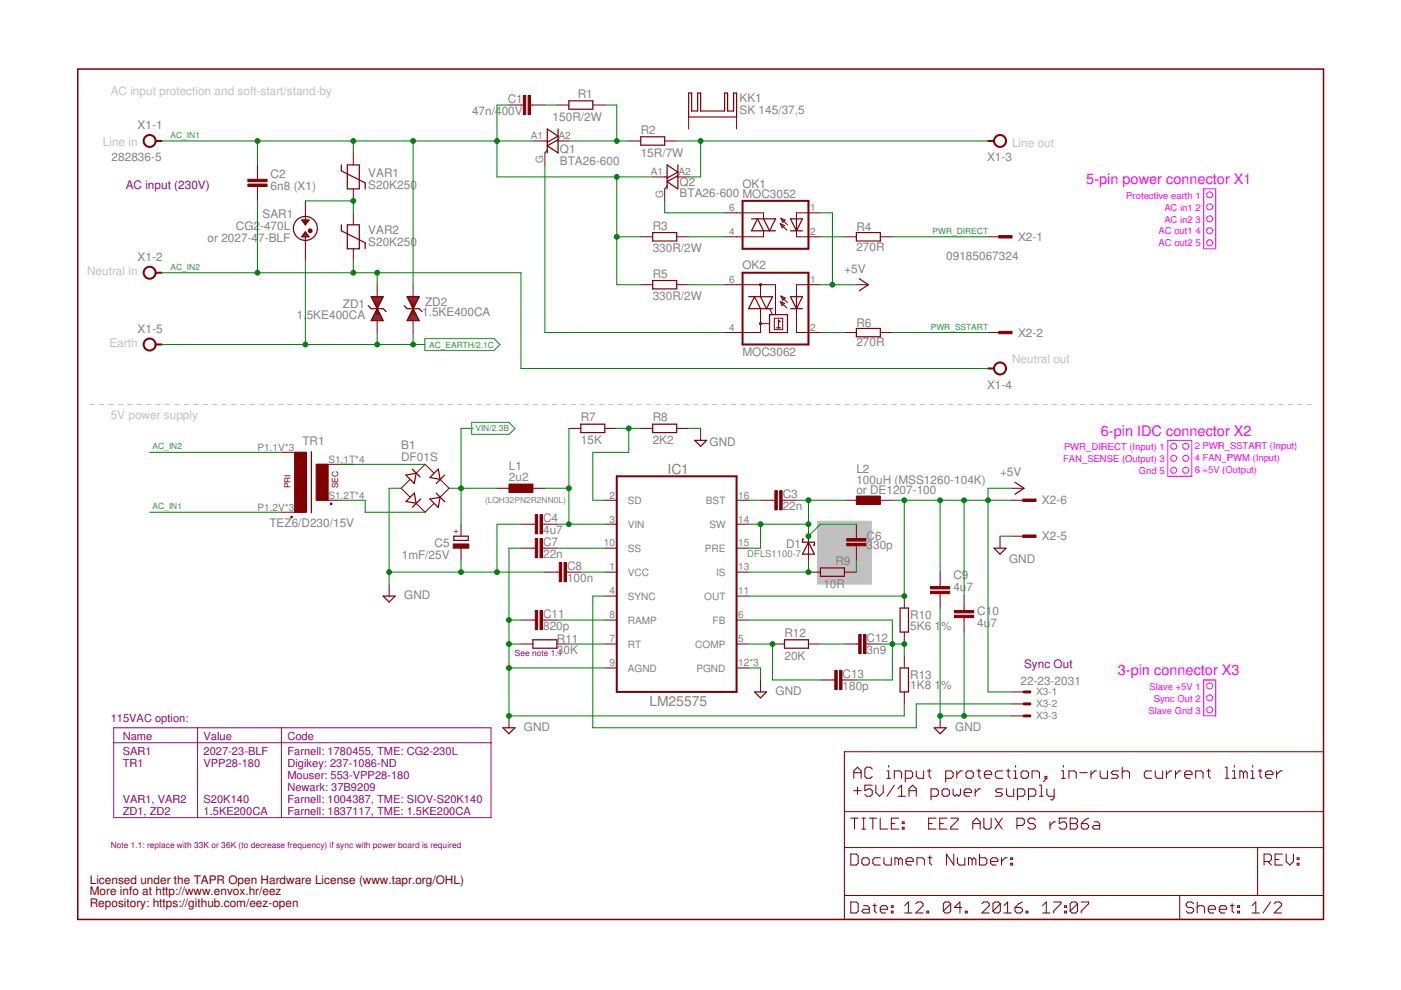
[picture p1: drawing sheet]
<svg xmlns="http://www.w3.org/2000/svg" width="297mm" height="210mm" viewBox="0 0 297 210" stroke-linecap="round" stroke-linejoin="round" font-family="sans-serif">
<path d="M173.3 110.5h11.4v13.3h-11.4z" fill="#c0c0c0" stroke="#c0c0c0" stroke-width=".21"/>
<g fill="none" stroke="#c0c0c0" stroke-width=".21">
<path d="M19 85.7h1M21 85.7h1M23 85.7h1M25 85.7h1M27 85.7h1M29 85.7h1M31 85.7h1M33 85.7h1M35 85.7h1M37 85.7h1M39 85.7h1M41 85.7h1"/>
<path d="M43 85.7h1M45 85.7h1M47 85.7h1M49 85.7h1M51 85.7h1M53 85.7h1M55 85.7h1M57 85.7h1M59 85.7h1M61 85.7h1M63 85.7h1M65 85.7h1"/>
<path d="M67 85.7h1M69 85.7h1M71 85.7h1M73 85.7h1M75 85.7h1M77 85.7h1M79 85.7h1M81 85.7h1M83 85.7h1M85 85.7h1M87 85.7h1M89 85.7h1"/>
<path d="M91 85.7h1M93 85.7h1M95 85.7h1M97 85.7h1M99 85.7h1M101 85.7h1M103 85.7h1M105.1 85.7h.9M107 85.7h1M109.1 85.7h.9M111 85.7h1M113.1 85.7h.9"/>
<path d="M115 85.7h1M117.1 85.7h.9M119 85.7h1M121.1 85.7h.9M123 85.7h1M125.1 85.7h.9M127 85.7h1M129.1 85.7h.9M131 85.7h1M133.1 85.7h.9M135 85.7h1M137.1 85.7h.9"/>
<path d="M139 85.7h1M141.1 85.7h.9M143 85.7h1M145.1 85.7h.9M147 85.7h1M149.1 85.7h1M151 85.7h1M153.1 85.7h1M155 85.7h1M157.1 85.7h1M159 85.7h1M161.1 85.7h1"/>
<path d="M163 85.7h1M165.1 85.7h1M167 85.7h1M169.1 85.7h1M171 85.7h1M173.1 85.7h1M175 85.7h1M177.1 85.7h1M179 85.7h1M181.1 85.7h1M183 85.7h1M185.1 85.7h1"/>
<path d="M187 85.7h1M189.1 85.7h1M191.1 85.7h.9M193.1 85.7h1M195.1 85.7h.9M197.1 85.7h1M199.1 85.7h.9M201.1 85.7h1M203.1 85.7h.9M205.1 85.7h1M207.1 85.7h.9M209.1 85.7h1"/>
<path d="M211.1 85.7h.9M213.1 85.7h1M215.1 85.7h.9M217.1 85.7h1M219.1 85.7h.9M221.1 85.7h1M223.1 85.7h.9M225.1 85.7h1M227.1 85.7h.9M229.1 85.7h1M231.1 85.7h1M233.1 85.7h1"/>
<path d="M235.1 85.7h1M237.1 85.7h1M239.1 85.7h1M241.1 85.7h1M243.1 85.7h1M245.1 85.7h1M247.1 85.7h1M249.1 85.7h1M251.1 85.7h1M253.1 85.7h1M255.1 85.7h1M257.1 85.7h1"/>
<path d="M259.1 85.7h1M261.1 85.7h1M263.1 85.7h1M265.1 85.7h1M267.1 85.7h1M269.1 85.7h1M271.1 85.7h1M273.1 85.7h1M275.1 85.7h1M277.1 85.7h1"/>
</g>
<g fill="none" stroke="#800000" stroke-width=".21">
<path d="M54.6 35v3M54.6 39.5v3.1M74.9 32.4v2.6M107.9 22.3h3.1M112.5 22.3h3M113 29.9h3M116 31.8l-.5 .6v2.6M118.1 29.9h2.5M118.1 22.3h2.5M125.7 22.3h2.5M133.3 29.9h2.5M138.4 37.5h3"/>
<path d="M140.9 29.9h2.6M141.4 39.4l-.5 .6v2.6M143.5 37.5h2.5M146 24.8v2.5M156.2 24.8v2.5M64.7 42.6v5.1M64.7 50.2v5.1M74.9 40v2.6M74.9 45.1v2.6M74.9 52.7v2.6M135.8 50.2h2.6M143.5 50.2h2.5"/>
<path d="M153.6 45.1h8.3v1.3M161.9 48.9v1.3h-8.3M165.4 47.4l1.4 1.4M165.4 47.4l.9 .4-.5 .5zM165.6 46.3l.9 .4-.6 .5zM165.6 46.3l1.4 1.4M168.9 48.9v1.3h5M173.9 45.1h-5v1.3M179 50.2h2.6M186.6 50.2h2.6M209.5 50.2h2.5M80 60.4v2.5"/>
<path d="M80 68v2.5M87.6 60.4v2.5M87.6 68v2.5M135.8 60.4h2.6M143.5 60.4h2.5M153.6 60.4h10.8v6.3M161.2 65.4v5.1h-7.6M161.2 60.4v2.5M161.2 68.6h2M163.2 65.4l.6 1.3M164.2 67.5h1.7v2.4h-1.7zM165.4 63.9l1.4 1.4"/>
<path d="M165.4 63.9l.9 .4-.5 .5zM165.6 62.8l.9 .4-.6 .5zM165.6 62.8l1.4 1.4M168.9 65.4v5.1h5M173.9 60.4h-5v2.5M179 70.5h2.6M181.6 60.4h2.5M186.6 70.5h2.6M209.5 70.5h2.5M59.7 95.9h5M67.3 98.4h5.1M120.6 90.8h2.5"/>
<path d="M128.2 90.8h2.6M135.8 90.8h2.6M143.5 90.8h2.5M148.5 90.8v2.6M59.7 108.6h5M67.3 106.1h5.1M86.9 101.7l-1.9 1.8 1.9 1.8M88.2 106.7l1.9 1.9 1.8-1.8M91.9 100.2l-1.8-1.8-1.9 2M93.3 101.6l1.9 1.9-1.9 1.9M97.7 111.1v2.6M97.7 116.2v2.6"/>
<path d="M105.4 103.5h2.5M110.4 116.2h3.1M110.4 111.1h3.1M113 103.5h2.5M115 116.2h3.1M115 111.1h3.1M128.2 106.1h2.6M128.2 116.2h2.6M128.2 111.1h2.6M156.2 106.1h2.5M156.2 116.2h2.5M156.2 111.1h2.5"/>
<path d="M161.2 106.1h3.1M165.8 106.1h3.1M171.4 113.7v5.1M179 106.1h2.6M181.6 111.1v3.1M181.6 115.7v3.1M186.6 106.1h2.6M212 113.7v2.5M214.6 106.1h2.5M214.6 103.5h2.5M214.6 113.7h2.5M82.5 123.8v2.6"/>
<path d="M110.4 131.5h3.1M110.4 136.5h2.6M115 131.5h3.1M115.5 121.3h3.1M118.1 136.5h2.5M120.1 121.3h3M128.2 131.5h2.6M128.2 136.5h2.6M128.2 121.3h2.6M128.2 126.4h2.6M156.2 131.5h2.5M156.2 136.5h2.5"/>
<path d="M156.2 121.3h2.5M156.2 126.4h2.5M163.8 136.5h2.5M171.4 136.5h2.5M171.4 121.3h2.5M179 136.5h3.1M179 121.3h2.6M183.6 136.5h3M191.7 126.4v2.5M191.7 134v2.5M191.7 139.1v2.5M199.3 121.3v3.1"/>
<path d="M199.3 125.9v3M204.4 126.4v3M204.4 131v3M107.9 151.8v2.5M128.2 141.6h2.6M156.2 141.6h2.5M161.2 144.2v2.5M173.9 144.2h3.1M178.5 144.2h3.1M179 159.4h101.6v35.5h-101.6zM191.7 146.7v2.5M199.3 151.8v2.5"/>
<path d="M214.6 146.7h2.5M214.6 149.2h2.5M214.6 151.8h2.5M179 179.7h101.6M179 172.1h101.6M180.4 173.5h1.5M181 165v-1.6l.8-.7 .8 .7v1.6M181 163.8h1.6M181 167.6h1.6M181.2 173.5v2.3M181.8 166.9v1.5M182.7 173.5h.8"/>
<path d="M182.7 175.8h.8M183.1 173.5v2.3M184.3 173.5h1.5M184.9 163.1l-.4-.4h-.8l-.3 .4v1.5l.3 .4h.8l.4-.4M184.9 166.5h-1.5v1.1l.7-.3h.4l.4 .3v.8l-.4 .4h-.8l-.3-.4M185.1 173.5v2.3M185.7 166.5v1.5l.8 .8 .8-.8v-1.5M186.6 173.5v2.3h1.6M188 165h.8M188 163.4h.4v1.6M188.4 162.3v.4M189 174.6h.7"/>
<path d="M189.6 165v-1.6h1.2l.4 .4v1.2M189.6 166.5l-1.6 2.3M190.4 167.3l.8-.8v2.3M190.4 168.8h1.5M190.5 173.5h-1.5v2.3h1.5M191.3 175.4h.4v.4h-.4zM191.3 174.2h.4v.4h-.4zM191.9 165h1.2l.4-.4v-.8l-.4-.4h-1.2v2.4M192.7 168.8v-1.5l.8-.8 .8 .8v1.5M192.7 167.6h1.6M194.3 163.4v1.2l.4 .4h1.1v-1.6M196.6 163.4h.8"/>
<path d="M196.9 174.6h.8M197 163.1v1.5l.4 .4M197.4 168.8h1.2l.3-.4v-.8l-.3-.3h-1.2v2.3M198.5 173.5h-1.6v2.3h1.6M199.2 174.6h.8M199.7 167.6l.4-.3h.8l.4 .3v.8l-.4 .4h-.8l-.4-.4zM200.5 165h1.2l.4-.4v-.8l-.4-.4h-1.2v2.4M200.8 173.5h-1.6v2.3h1.6M201.6 173.5h1.5v.3l-1.5 1.6v.4h1.5M202.1 167.3v1.1l.4 .4 .4-.4 .3 .4 .4-.4v-1.1M202.9 163.4v1.6M204 163.4h-.4l-.7 .8"/>
<path d="M204.4 168h1.6v-.4l-.4-.3h-.8l-.4 .3v.8l.4 .4h.8M205.2 163.4h.8l.4 .4v.8l-.4 .4h-.8l-.4-.4v-.8zM206.2 174.6h1.6M206.2 175.8v-1.6l.8-.7 .8 .7v1.6M206.8 167.3v1.5M207.1 163.4h.8M207.5 163.1v1.5l.4 .4M207.9 167.3h-.4l-.7 .7M208.6 173.5v1.9l.4 .4h.8l.3-.4v-1.9M208.7 164.2h1.5v-.4l-.3-.4h-.8l-.4 .4v.8l.4 .4h.8M210.9 173.5l1.6 2.3M212.5 173.5l-1.6 2.3"/>
<path d="M212.6 163.4h-1.2l-.4 .4v.8l.4 .4h1.2M212.6 167.3h-1.2l-.4 .3 .4 .4h.8l.4 .4-.4 .4h-1.2M213.4 163.4h.8M213.4 167.3v1.1l.4 .4h1.1v-1.5M213.8 163.1v1.5l.4 .4M214.9 165h.8M214.9 163.4h.4v1.6M215.3 162.3v.4M215.6 175h1.2l.4-.4v-.8l-.4-.3h-1.2v2.3M215.7 168.8h1.2l.4-.4v-.8l-.4-.3h-1.2v2.3M216.5 163.8l.4-.4h.8l.4 .4v.8l-.4 .4h-.8l-.4-.4zM218.1 168.8h1.1l.4-.4v-.8l-.4-.3h-1.1v2.3"/>
<path d="M218.8 165v-1.6h1.2l.4 .4v1.2M219.5 173.8l-.4-.3h-.8l-.3 .3v.4l.3 .4h.8l.4 .4v.4l-.4 .4h-.8l-.3-.4M220.4 166.5h.4v2.3M220.4 168.8h.8M221.6 164.6h.4v.4h-.4zM222 165l-.8 .8M222 167.3v1.1l.3 .4h1.2M222.6 174.2v1.6M223.5 167.3v1.9l-.4 .4h-.4M223.8 174.2h-.4l-.8 .8M225.1 165h.7M225.1 163.4h.3v1.6"/>
<path d="M225.4 162.3v.4M226.1 173.5h-1.5v1.1l.7-.4h.4l.4 .4v.8l-.4 .4h-.7l-.4-.4M226.6 165v-1.6h1.2l.4 .4v1.2M226.9 173.5h1.2l.4 .3v.4l-.4 .4 .4 .4v.4l-.4 .4h-1.2zM226.9 174.6h1.2M229 163.8h1.5M229.3 174.6h1.1l.4 .4v.4l-.4 .4h-.8l-.3-.4zM230.8 173.5l-.8 .3-.7 .8M231.3 163.4v1.6M232 174.2h.7l.5 .4v1.2h-1.2l-.4-.4 .4-.4h1.2M232.5 163.4h-.4l-.8 .8M233.3 163.4v1.2l.3 .4h1.2v-1.6"/>
<path d="M237.2 163.4h-1.2l-.4 .4 .4 .4h.7l.5 .4-.5 .4h-1.1M237.9 163.8l.4-.4h.8l.4 .4v1.2M237.9 162.7v2.3M244.2 163.4h-1.2l-.4 .4v.8l.4 .4h1.2M244.9 163.4v1.2l.4 .4h1.2v-1.6M247.3 163.4v1.6M248.5 163.4h-.4l-.8 .8M249.2 163.4v1.6M250.4 163.4h-.4l-.8 .8M251.2 164.2h1.5v-.4l-.4-.4h-.7l-.4 .4v.8l.4 .4h.7M253.5 165v-1.6h1.2l.4 .4v1.2M255.9 163.4h.7"/>
<path d="M256.2 163.1v1.5l.4 .4M259.8 162.7h.3v2.3M259.8 165h.7M261.3 165h.8M261.3 163.4h.4v1.6M261.7 162.3v.4M263.7 163.8l-.5-.4h-.3v1.6M263.7 163.8v1.2M263.7 163.8l.3-.4 .4 .4v1.2M265.2 165h.8M265.2 163.4h.4v1.6M265.6 162.3v.4"/>
<path d="M266.6 179.7v10.2M266.8 163.4h.7M267.2 163.1v1.5l.3 .4M268.3 164.2h1.6v-.4l-.4-.4h-.8l-.4 .4v.8l.4 .4h.8M270.7 163.4v1.6M271.8 163.4h-.4l-.7 .8M179 189.9h101.6M180.4 181.1h1.2l.3 .4v1.5l-.3 .4h-1.2zM180.4 191.2h1.2l.3 .4v1.6l-.3 .4h-1.2zM182.7 182.2l.4-.3h.8l.4 .3v.8l-.4 .4h-.8l-.4-.4zM183.1 192h.8l.4 .4v1.2h-1.2l-.4-.4 .4-.4h1.2M185.1 192h.7"/>
<path d="M185.5 191.6v1.6l.3 .4M186.6 192.8h1.6v-.4l-.4-.4h-.8l-.4 .4v.8l.4 .4h.8M186.6 181.9h-1.1l-.4 .3v.8l.4 .4h1.1M187.4 181.9v1.1l.4 .4h1.2v-1.5M189 193.2h.4v.4h-.4zM189 192h.4v.4h-.4zM190.5 182.2l-.4-.3h-.4v1.5M190.5 182.2l.4-.3 .4 .3v1.2M190.5 182.2v1.2M191.8 193.6h1.6M191.8 192l.8-.8v2.4M192.1 182.6h1.5v-.4l-.3-.3h-.8l-.4 .3v.8l.4 .4h.8"/>
<path d="M194.2 191.6l.3-.4h.8l.4 .4v.4l-1.5 1.6h1.5M194.4 183.4v-1.5h1.2l.4 .3v1.2M196.5 193.2h.4v.4h-.4zM196.8 181.9h.7M197.1 181.5v1.5l.4 .4M201.6 191.6v1.6l-.4 .4h-.8l-.4-.4M201.6 191.6l-.4-.4h-.8l-.4 .4v1.6M201.6 191.6l-1.6 1.6M202.2 181.1v2.3l-1.5-2.3v2.3M203 181.9v1.1l.4 .4h1.2v-1.5M203.9 192.4h-1.6l1.2-1.2v2.4M204.7 193.2h.4v.4h-.4z"/>
<path d="M206.1 182.2l-.4-.3h-.4v1.5M206.1 182.2v1.2M206.1 182.2l.4-.3 .4 .3v1.2M207.7 181.1v2.3h1.2l.3-.4v-.8l-.3-.3h-1.2M208.2 191.6l.4-.4h.8l.3 .4v.4l-1.5 1.6h1.5M210 182.6h1.6v-.4l-.4-.3h-.8l-.4 .3v.8l.4 .4h.8M212.1 191.6v1.6l-.4 .4h-.8l-.4-.4M212.1 191.6l-.4-.4h-.8l-.4 .4v1.6M212.1 191.6l-1.6 1.6M212.3 181.9v1.5M212.9 193.6h1.5M212.9 192l.7-.8v2.4"/>
<path d="M213.5 181.9h-.4l-.8 .7M214.3 183h.4v.4h-.4zM214.3 181.9h.4v.3h-.4zM215.2 192.4h1.2l.4 .4v.4l-.4 .4h-.8l-.4-.4zM216.8 191.2l-.8 .4-.8 .8M217.6 193.2h.3v.4h-.3zM221 193.6h1.6M221 192l.8-.8v2.4M223.4 191.2h1.5v.4l-1.5 1.6v.4M225.7 193.2h.4v.4h-.4zM225.7 192h.4v.4h-.4zM228.5 191.6v1.6l-.4 .4h-.8l-.4-.4"/>
<path d="M228.5 191.6l-.4-.4h-.8l-.4 .4v1.6M228.5 191.6l-1.6 1.6M229.2 191.2h1.6v.4l-1.6 1.6v.4M250.1 189.9v5M253.1 191.6l-.4-.4h-.8l-.4 .4v.4l.4 .4h.8l.4 .4v.4l-.4 .4h-.8l-.4-.4M253.8 192.4l.4-.4h.8l.4 .4v1.2M253.8 191.2v2.4M256.2 192.8h1.5v-.4l-.4-.4h-.7l-.4 .4v.8l.4 .4h.7M258.5 192.8h1.6v-.4l-.4-.4h-.8l-.4 .4v.8l.4 .4h.8M260.9 192h.7M261.2 191.6v1.6l.4 .4M262.4 193.2h.4v.4h-.4z"/>
<path d="M262.4 192h.4v.4h-.4zM265.5 193.6h1.5M265.5 192l.8-.8v2.4M268 182.6h1.2l.4-.4v-.7l-.4-.4h-1.2v2.3M268.8 182.6l.8 .8M269.4 191.2l-1.6 2.4M270.2 191.6l.3-.4h.8l.4 .4v.4l-1.5 1.6h1.5M270.3 182.2h.8M271.9 181.1h-1.6v2.3h1.6M272.7 181.1v1.5l.8 .8 .7-.8v-1.5M275 183h.4v.4h-.4zM275 181.9h.4v.3h-.4z"/>
</g>
<g fill="none" stroke="#800000" stroke-width=".25">
<path d="M146 19.7h.6v3.8h1.3v-3.8h.6v3.8h5.1v-3.8h.7v3.8h1.2v-3.8h.7v5.1h-10.2zM72.4 35v1.2l5 2.6v1.2M73.6 35h2.6v5h-2.6zM116 30.1l2.3-1.2-2.3-1.6v5.1M118.3 27.3v5.1l-2.3-1.5 2.3-1.3M120.6 21.4h5.1v1.8h-5.1zM135.8 29h5.1v1.8h-5.1zM141.4 37.8l2.3-1.3-2.3-1.5v5M143.7 35v5l-2.3-1.5 2.3-1.2M64 46.7h1.5l-.8 1zM64.1 46.7h1.3M64.1 50.1h1.3"/>
<path d="M64.2 47h1.1M64.2 49.8h1M64.4 47.2h.7M64.4 49.6h.7M64.6 47.4h.3M64.6 49.4h.3M64.7 47.6h.1M64.7 49.2h.1M64.7 49.2l.8 1h-1.5zM72.4 47.7v1.2l5 2.6v1.2M73.6 47.7h2.6v5h-2.6zM138.4 49.3h5.1v1.8h-5.1z"/>
<path d="M138.4 59.5h5.1v1.8h-5.1zM159.3 46.4h5.1l-1.2 2.5-1.3-2.5M161.9 48.9l-1.3-2.5-1.3 2.5h5.1M167.6 46.4h2.5l-1.2 2.5zM167.6 48.9h2.5M168.9 46.4v2.5M181.6 49.3h5v1.8h-5zM182.2 59.1l1.9 1.3-1.9 1.2M78.1 64.8l.6 .6h2.5l.7 .7M78.7 62.9h2.5l-2.5 5.1h2.5zM78.7 63h2.5M78.8 67.9h2.4"/>
<path d="M78.8 63.2h2.3M78.9 67.6h2.2M79 63.4h2M79 67.4h2M79.1 63.6h1.8M79.1 67.2h1.8M79.2 63.9h1.6M79.2 67h1.6M79.3 64.1h1.4M79.3 66.7h1.3M79.4 64.3h1.1M79.4 66.5h1.1"/>
<path d="M79.5 64.5h.9M79.5 66.3h.9M79.6 64.7h.7M79.7 66.1h.6M79.7 65h.5M79.8 65.8h.4M79.9 65.2h.2M79.9 65.6h.2M80 65.4h.1M85.7 64.8l.6 .6h2.6l.6 .7M86.3 62.9h2.6l-2.6 5.1h2.6zM86.4 63h2.4"/>
<path d="M86.4 67.9h2.4M86.5 63.2h2.2M86.5 67.6h2.2M86.6 63.4h2M86.6 67.4h2M86.7 63.6h1.8M86.7 67.2h1.8M86.8 63.9h1.6M86.8 67h1.5M86.9 64.1h1.4M87 66.7h1.2M87 64.3h1.2"/>
<path d="M87.1 66.5h1M87.1 64.5h1M87.2 66.3h.8M87.2 64.7h.7M87.3 66.1h.6M87.4 65h.4M87.4 65.8h.4M87.5 65.2h.2M87.5 65.6h.2M87.6 65.4h.1M158.7 62.9h5.1l-1.3 2.5-1.3-2.5M161.2 65.4l-1.2-2.5-1.3 2.5h5.1"/>
<path d="M163.2 66.7h3.8v3.8h-3.8zM164.7 69.5h.7M165.4 68.2l-.3-.3v1.6M167.6 65.4h2.5M167.6 62.9h2.5l-1.2 2.5zM168.9 62.9v2.5M181.6 69.6h5v1.8h-5zM66 95.8v12.9M87.4 99.5l1.7 1.6M92.9 99.5l.4 2.1-2.2-.4zM123.1 89.9h5.1v1.8h-5.1zM138.4 89.9h5.1v1.8h-5.1z"/>
<path d="M147.3 93.4h2.5l-1.3 1.2zM86.1 100.7l2.1-.3-.4 2.1zM87.8 104.5l.4 2.2-2.1-.4zM89.2 105.8l-1.8 1.8M91.1 105.8l2.2-.4-.4 2.2zM92.5 104.6l1.8 1.8M94.3 100.7l-1.8 1.8M96.2 113.7h3.1v.9h-3.1zM170.4 114.3h-.3v.7h2.6v.6h-.3M171.4 115l1.3 2.5h-2.6zM210.8 116.2h2.5l-1.3 1.3zM215.2 102.3l1.9 1.2-1.9 1.3"/>
<path d="M81.2 126.4h2.6l-1.3 1.3zM113 135.7h5.1v1.7h-5.1zM166.3 135.7h5.1v1.7h-5.1zM173.9 120.4h5.1v1.8h-5.1zM190.8 128.9h1.8v5.1h-1.8zM106.6 154.3h2.6l-1.3 1.3zM160 146.7h2.5l-1.3 1.3zM190.8 141.6h1.8v5.1h-1.8zM198.1 154.3h2.5l-1.3 1.3z"/>
<circle cx="64.7" cy="48.4" r="2.54"/>
</g>
<g fill="#800000" stroke="#800000" stroke-width=".21">
<path d="M96.1 115.3h3.3v.9h-3.3z"/>
<path d="M114.5 129.4h.5v4.1h-.5z"/>
<path d="M113.5 129.4h.5v4.1h-.5z"/>
<path d="M182.1 134.5h.5v4.1h-.5z"/>
<path d="M183.1 134.5h.5v4.1h-.5z"/>
<path d="M164.3 104h.5v4.1h-.5z"/>
<path d="M165.3 104h.5v4.1h-.5z"/>
<path d="M119.6 119.3h.5v4h-.5z"/>
<path d="M118.6 119.3h.5v4h-.5z"/>
<path d="M113.5 114.2h.5v4.1h-.5z"/>
<path d="M114.5 114.2h.5v4.1h-.5z"/>
<path d="M113.5 109.1h.5v4.1h-.5z"/>
<path d="M114.5 109.1h.5v4.1h-.5z"/>
<path d="M181.6 105.2h5v1.8h-5z"/>
<path d="M202.4 130.5h4v.5h-4z"/>
<path d="M202.4 129.4h4v.5h-4z"/>
<path d="M197.3 125.4h4.1v.5h-4.1z"/>
<path d="M197.3 124.4h4.1v.5h-4.1z"/>
<path d="M177 142.1h.5v4.1h-.5z"/>
<path d="M178 142.1h.5v4.1h-.5z"/>
<path d="M179.5 115.2h4.1v.5h-4.1z"/>
<path d="M179.5 114.2h4.1v.5h-4.1z"/>
<path d="M107.9 102.6h5.1v1.8h-5.1z"/>
<path d="M111 20.2h.5v4.1h-.5z"/>
<path d="M112 20.2h.5v4.1h-.5z"/>
<path d="M216.9 113.4h2.7v.5h-2.7z"/>
<path d="M216.9 105.8h2.7v.5h-2.7z"/>
<path d="M211.8 50h2.8v.5h-2.8z"/>
<path d="M211.8 70.3h2.8v.5h-2.8z"/>
<path d="M62.5 95.9h2.5v12.7h-2.5z"/>
<path d="M67 98.4h2.6v7.7h-2.6z"/>
<path d="M52.6 39h4v.5h-4z"/>
<path d="M52.6 38h4v.5h-4z"/>
</g>
<g fill="none" stroke="#800000" stroke-width=".32">
<path d="M16.5 14.6h264.1v180.3h-264.1z"/>
<circle cx="61.8" cy="109.6" r=".13"/>
<circle cx="70.2" cy="106.8" r=".13"/>
</g>
<g fill="none" stroke="#800000" stroke-width=".42">
<path d="M33 29.9h1.3M209.5 29.9h1.3M33 57.8h1.3M157.4 57.8h14v15.2h-14zM157.4 42.6h14v10.1h-14zM33 73h1.3M209.5 78.1h1.3M130.8 101h25.4v45.7h-25.4z"/>
<circle cx="31.7" cy="29.9" r="1.27"/>
<circle cx="212" cy="29.9" r="1.27"/>
<circle cx="31.7" cy="57.8" r="1.27"/>
<circle cx="31.7" cy="73" r="1.27"/>
<circle cx="161.2" cy="68.6" r=".13"/>
<circle cx="161.2" cy="60.4" r=".13"/>
<circle cx="212" cy="78.1" r="1.27"/>
</g>
<path d="M217.1 146.7h1.3M217.1 149.2h1.3M217.1 151.8h1.3" fill="none" stroke="#800000" stroke-width=".61"/>
<circle cx="65.8" cy="48.9" r=".25" fill="none" stroke="#800000" stroke-width=".51"/>
<g fill="none" stroke="#008000" stroke-width=".21">
<path d="M34.3 29.9h78.7M54.6 29.9v5.1M74.9 29.9v2.5M87.6 29.9v30.5M107.9 22.3h-2.5v15.2h33M115.5 22.3h2.6M115.5 35v35.5h38.1M120.6 29.9h12.7M128.2 22.3h2.6v7.6M130.8 37.5v22.9h5M143.5 29.9h66M148.5 29.9v7.6h-2.5"/>
<path d="M34.3 57.8h76.1v20.3h99.1M54.6 42.6v15.2M64.7 42.6h10.2v2.5M64.7 55.3v17.7M74.9 55.3v2.5M80 57.8v2.6M130.8 50.2h5M140.9 42.6v2.5h12.7M146 50.2h7.6M173.9 50.2h5.1M173.9 45.1h2.6v15.3M189.2 50.2h20.3"/>
<path d="M34.3 73h55.8M80 70.5v2.5M87.6 70.5v2.5M146 60.4h7.6M173.9 60.4h7.7M173.9 70.5h5.1M189.2 70.5h20.3M31.7 95.9h28M72.4 98.4h17.7M100.3 90.8h-2.6v20.3M120.6 90.8v20.3M130.8 90.8h5"/>
<path d="M133.3 90.8v5.1h-7.6v10.2h2.5M146 90.8h2.5M31.7 108.6h28M72.4 106.1h5v2.5h12.7M85 103.5h-2.5v20.3M95.2 103.5h10.2M97.7 118.8v2.5M110.4 116.2h-2.5v35.6h83.8v-2.6M110.4 111.1h-5v10.2M115.5 103.5h5.1M118.1 111.1h10.1M118.1 116.2h10.1"/>
<path d="M158.7 111.1h12.7M158.7 106.1h2.5M161.2 111.1v5.1h-2.5M168.9 106.1h10.1M171.4 106.1v7.6l2.5-2.6h7.7M171.4 118.8v2.5h-12.7M181.6 118.8v2.5M189.2 106.1h25.4M191.7 106.1v20.3h-33M199.3 106.1v15.2M204.4 106.1v20.3M212 113.7h2.6"/>
<path d="M214.6 103.5h-5.1v43.2h5.1M82.5 121.3h33M107.9 136.5h2.5M107.9 131.5h2.5M118.1 131.5h10.1M120.6 136.5h7.6M123.1 121.3h5.1M128.2 126.4h-2.5v27.9h68.6v-5.1h20.3M158.7 136.5h5.1v7.7h10.1M158.7 131.5h30.5v12.7h-7.6M173.9 136.5h5.1M186.6 136.5h5.1v2.6"/>
<path d="M199.3 128.9v22.9h15.3M204.4 134v17.8M107.9 141.6h20.3M158.7 141.6h2.5v2.6"/>
</g>
<g fill="#008000" stroke="#008000" stroke-width=".21">
<circle cx="74.9" cy="57.8" r=".51"/>
<circle cx="80" cy="57.8" r=".51"/>
<circle cx="54.6" cy="57.8" r=".51"/>
<circle cx="191.7" cy="136.5" r=".51"/>
<circle cx="189.2" cy="136.5" r=".51"/>
<circle cx="120.6" cy="111.1" r=".51"/>
<circle cx="120.6" cy="103.5" r=".51"/>
<circle cx="161.2" cy="111.1" r=".51"/>
<circle cx="171.4" cy="111.1" r=".51"/>
<circle cx="171.4" cy="106.1" r=".51"/>
<circle cx="171.4" cy="113.7" r=".51"/>
<circle cx="171.4" cy="121.3" r=".51"/>
<circle cx="163.8" cy="136.5" r=".51"/>
<circle cx="97.7" cy="103.5" r=".51"/>
<circle cx="133.3" cy="90.8" r=".51"/>
<circle cx="204.4" cy="151.8" r=".51"/>
<circle cx="199.3" cy="151.8" r=".51"/>
<circle cx="97.7" cy="121.3" r=".51"/>
<circle cx="105.4" cy="121.3" r=".51"/>
<circle cx="82.5" cy="121.3" r=".51"/>
<circle cx="107.9" cy="131.5" r=".51"/>
<circle cx="107.9" cy="136.5" r=".51"/>
<circle cx="107.9" cy="141.6" r=".51"/>
<circle cx="107.9" cy="151.8" r=".51"/>
<circle cx="74.9" cy="29.9" r=".51"/>
<circle cx="105.4" cy="29.9" r=".51"/>
<circle cx="130.8" cy="50.2" r=".51"/>
<circle cx="130.8" cy="37.5" r=".51"/>
<circle cx="87.6" cy="29.9" r=".51"/>
<circle cx="54.6" cy="29.9" r=".51"/>
<circle cx="74.9" cy="42.6" r=".51"/>
<circle cx="80" cy="73" r=".51"/>
<circle cx="64.7" cy="73" r=".51"/>
<circle cx="87.6" cy="73" r=".51"/>
<circle cx="148.5" cy="29.9" r=".51"/>
<circle cx="191.7" cy="126.4" r=".51"/>
<circle cx="191.7" cy="106.1" r=".51"/>
<circle cx="199.3" cy="106.1" r=".51"/>
<circle cx="204.4" cy="106.1" r=".51"/>
<circle cx="209.5" cy="106.1" r=".51"/>
<circle cx="176.5" cy="60.4" r=".51"/>
<circle cx="130.8" cy="29.9" r=".51"/>
</g>
<g fill="none" stroke="#f0f" stroke-width=".21">
<path d="M255.2 40h2.5v12.7h-2.5zM247.6 93.4h5.1v7.6h-5.1zM255.2 144.2h2.5v7.6h-2.5z"/>
<circle cx="256.5" cy="43.9" r=".64"/>
<circle cx="256.5" cy="46.4" r=".64"/>
<circle cx="256.5" cy="48.9" r=".64"/>
<circle cx="256.5" cy="51.5" r=".64"/>
<circle cx="256.5" cy="41.3" r=".64"/>
<circle cx="248.9" cy="97.2" r=".64"/>
<circle cx="248.9" cy="94.6" r=".64"/>
<circle cx="248.9" cy="99.7" r=".64"/>
<circle cx="251.4" cy="99.7" r=".64"/>
<circle cx="251.4" cy="97.2" r=".64"/>
<circle cx="251.4" cy="94.6" r=".64"/>
<circle cx="256.5" cy="150.5" r=".64"/>
<circle cx="256.5" cy="148" r=".64"/>
<circle cx="256.5" cy="145.4" r=".64"/>
</g>
<path d="M90.1 71.8h14.6l1.3 1.2-1.3 1.3h-14.6zM100 89.6h7.9l1.3 1.2-1.3 1.3h-7.9z" fill="none" stroke="#008080" stroke-width=".25"/>
<path d="M24.1 154.3h80v19.1h-80zM24.1 157.5h80M41.9 154.3v19.1M59.7 154.3v19.1" fill="none" stroke="#800080" stroke-width=".21"/>
<g font-size="3.1" fill="#f0f">
<text x="230.3" y="39.1">5-pin power connector X1</text>
<text x="233.4" y="92.4">6-pin IDC connector X2</text>
<text x="237" y="143.2">3-pin connector X3</text>
</g>
<g font-size="2.9" fill="#808080">
<text x="141.5" y="100.6">IC1</text>
<text x="137.7" y="149.6">LM25575</text>
</g>
<g font-size="2.5" fill="#c0c0c0">
<text x="23.5" y="20.2">AC input protection and soft-start/stand-by</text>
<text x="21.8" y="31">Line in</text>
<text x="214.6" y="31.2">Line out</text>
<text x="18.5" y="58.3">Neutral in</text>
<text x="23.2" y="73.6">Earth</text>
<text x="214.6" y="76.9">Neutral out</text>
<text x="23.5" y="88.8">5V power supply</text>
</g>
<g font-size="2.5" fill="#808080">
<text x="107.6" y="21.9">C1</text>
<text x="122.5" y="20.8">R1</text>
<text x="156.8" y="21.6">KK1</text>
<text x="29.2" y="27.3">X1-1</text>
<text x="100.1" y="24.4">47n/400V</text>
<text x="117.2" y="25.6">150R/2W</text>
<text x="135.8" y="28.4">R2</text>
<text x="156.8" y="24.2">SK 145/37,5</text>
<text x="23.7" y="34.2">282836-5</text>
<text x="118.7" y="35">BTA26-600</text>
<text x="118.7" y="32.4">Q1</text>
<text x="135.8" y="33.2">15R/7W</text>
<text x="209.3" y="34.2">X1-3</text>
<text x="57.4" y="40.3">6n8 (X1)</text>
<text x="57.4" y="37.8">C2</text>
<text x="78.1" y="40">S20K250</text>
<text x="78.1" y="37.5">VAR1</text>
<text x="144.1" y="41.8">BTA26-600 MOC3052</text>
<text x="144.1" y="39.4">Q2</text>
<text x="157.4" y="39.9">OK1</text>
<text x="55.7" y="46.3">SAR1</text>
<text x="44" y="51.3">or 2027-4</text>
<text x="50" y="48.8">CG2</text>
<text x="54.8" y="51.3">7-BLF</text>
<text x="55.2" y="48.8">-470L</text>
<text x="78.1" y="52.1">S20K250</text>
<text x="78.1" y="49.6">VAR2</text>
<text x="138.4" y="53.5">330R/2W</text>
<text x="138.4" y="48.7">R3</text>
<text x="181.6" y="53.1">270R</text>
<text x="181.6" y="49">R4</text>
<text x="215.8" y="51.1">X2-1</text>
<text x="29.2" y="55.3">X1-2</text>
<text x="138.4" y="58.9">R5</text>
<text x="157.4" y="57">OK2</text>
<text x="179" y="57.8">+5V</text>
<text x="200.6" y="55.2">09185067324</text>
<text x="72.7" y="65.3">ZD1</text>
<text x="90.1" y="64.8">ZD2</text>
<text x="138.4" y="63.7">330R/2W</text>
<text x="29.2" y="70.5">X1-5</text>
<text x="62.9" y="67.6">1.</text>
<text x="65" y="67.6">5KE400CA</text>
<text x="89.5" y="67">1.5KE400CA</text>
<text x="181.6" y="69.3">R6</text>
<text x="215.8" y="71.4">X2-2</text>
<text x="157.4" y="75.5">MOC3062</text>
<text x="181.6" y="73.4">270R</text>
<text x="209.3" y="82.5">X1-4</text>
<text x="123.2" y="89.3">R7</text>
<text x="138.4" y="89.3">R8</text>
<text x="64.1" y="94.3">TR1</text>
<text x="85.1" y="95.3">B1</text>
<text x="123.2" y="94.1">15K</text>
<text x="138.4" y="94.1">2K2</text>
<text x="150.5" y="94.6">GND</text>
<text x="85.1" y="97.8">DF01S</text>
<text x="107.9" y="99.6">L1</text>
<text x="181.6" y="100.3">L2</text>
<text x="212" y="101">+5V</text>
<text x="107.9" y="102">2u2</text>
<text x="165.9" y="105.7">C3</text>
<text x="181.6" y="104.8">or DE1207-100</text>
<text x="181.6" y="102.6">100uH (MSS1260-104K)</text>
<text x="220.9" y="107">X2-6</text>
<text x="57.1" y="111.8">TEZ6/D230/15V</text>
<text x="115.2" y="113.3">4u7</text>
<text x="115.2" y="110.8">C4</text>
<text x="165.9" y="108.2">22n</text>
<text x="85.2" y="118.5">1mF/25V</text>
<text x="92.1" y="115.9">C5</text>
<text x="115.2" y="118.4">22n</text>
<text x="115.2" y="115.8">C7</text>
<text x="166.7" y="116.1">D1</text>
<text x="177.1" y="119.8">R9</text>
<text x="183.7" y="116.5">3</text>
<text x="183.7" y="114.6">C6</text>
<text x="185.1" y="116.5">30p</text>
<text x="213.9" y="119.4">GND</text>
<text x="220.9" y="114.6">X2-5</text>
<text x="120.2" y="123.5">100n</text>
<text x="120.2" y="120.9">C8</text>
<text x="174.6" y="124.6">10R</text>
<text x="202.1" y="125.4">4u</text>
<text x="202.1" y="122.8">C9</text>
<text x="204.9" y="125.4">7</text>
<text x="85.7" y="127">GND</text>
<text x="115.2" y="131.1">C11</text>
<text x="193" y="131.2">R10</text>
<text x="207.2" y="130.4">C10</text>
<text x="115.2" y="133.6">820p</text>
<text x="118.1" y="136.3">R11</text>
<text x="166.3" y="135">R12</text>
<text x="183.7" y="136.2">C12</text>
<text x="193" y="133.5">5K6</text>
<text x="198.2" y="133.5">1</text>
<text x="199.5" y="133.5">%</text>
<text x="207.2" y="133">4u</text>
<text x="210" y="133">7</text>
<text x="118.1" y="138.6">30K</text>
<text x="166.3" y="139.8">20K</text>
<text x="178.6" y="143.8">C13</text>
<text x="183.7" y="138.7">3n9</text>
<text x="193" y="143.9">R13</text>
<text x="164.4" y="147.3">GND</text>
<text x="178.6" y="146.3">180p</text>
<text x="193" y="146.2">1K8</text>
<text x="198.2" y="146.2">1</text>
<text x="199.5" y="146.2">%</text>
<text x="216.4" y="145.3">22-23-2031</text>
<text x="111.1" y="155">GND</text>
<text x="202.5" y="155">GND</text>
</g>
<g font-size="2.5" fill="#800080">
<text x="26.6" y="40">AC input (230V)</text>
<text x="217.1" y="141.6">Sync Out</text>
</g>
<g font-size="2.5" fill="#800000">
<text x="19" y="187.3">Licensed under the TAPR Open Hardware License (www.tapr.org/OHL)</text>
<text x="19" y="189.9">More info at http://www.envox.hr/eez</text>
<text x="19" y="192.4">Repository: https://github.com/eez-open</text>
</g>
<g font-size="2.3" fill="#800080">
<text x="23.5" y="153">115VAC option:</text>
<text x="26" y="160">SAR1</text>
<text x="26" y="156.9">Name</text>
<text x="43.2" y="156.9">Value</text>
<text x="43.2" y="160">2027-23-BLF</text>
<text x="60.9" y="156.9">Code</text>
<text x="60.9" y="160">Farnell: 1780455, TME: CG2-230L</text>
<text x="26" y="162.6">TR1</text>
<text x="43.2" y="162.6">VPP28-180</text>
<text x="60.9" y="167.6">Newark: 37B9209</text>
<text x="60.9" y="162.6">Digikey: 237-1086-ND</text>
<text x="60.9" y="165.1">Mouser: 553-VPP28-180</text>
<text x="26" y="170.2">VAR1, VAR2</text>
<text x="26" y="172.7">ZD1, ZD2</text>
<text x="43.2" y="170.2">S20K140</text>
<text x="43.2" y="172.7">1.5KE200CA</text>
<text x="60.9" y="170.2">Farnell: 1004387, TME: SIOV-S20K140</text>
<text x="60.9" y="172.7">Farnell: 1837117, TME: 1.5KE200CA</text>
</g>
<g font-size="2.1" fill="#808080">
<text x="112.6" y="29.5">A1</text>
<text x="118.4" y="29.5">A2</text>
<text x="115.2" y="34.5" transform="rotate(-90 115.2 34.5)">G</text>
<text x="138" y="37.1">A1</text>
<text x="143.8" y="37.1">A2</text>
<text x="140.6" y="42.1" transform="rotate(-90 140.6 42.1)">G</text>
<text x="154.6" y="44.8">6</text>
<text x="171.8" y="44.8">1</text>
<text x="154.6" y="49.8">4</text>
<text x="171.8" y="49.8">2</text>
<text x="154.6" y="60">6</text>
<text x="171.8" y="60">1</text>
<text x="154.6" y="70.2">4</text>
<text x="171.8" y="70.2">2</text>
<text x="54.6" y="95.6">P1.1V*3</text>
<text x="69.6" y="98.1">S1.1T*4</text>
<text x="69.6" y="105.7">S1.2T*4</text>
<text x="129.2" y="105.7">2</text>
<text x="133.1" y="106.8">SD</text>
<text x="149.7" y="106.8">BST</text>
<text x="156.5" y="105.7">16</text>
<text x="54.6" y="108.3">P1.2V*3</text>
<text x="129.2" y="110.8">3</text>
<text x="133.1" y="111.9">VIN</text>
<text x="150.4" y="111.9">SW</text>
<text x="156.5" y="110.8">14</text>
<text x="128" y="115.9">10</text>
<text x="133.1" y="117">SS</text>
<text x="149.4" y="117">PRE</text>
<text x="156.5" y="115.9">15</text>
<text x="129.2" y="120.9">1</text>
<text x="133.1" y="122.1">VCC</text>
<text x="151.8" y="122.1">IS</text>
<text x="156.5" y="120.9">13</text>
<text x="129.2" y="131.1">8</text>
<text x="129.2" y="126">4</text>
<text x="133.1" y="127.1">SYNC</text>
<text x="149.3" y="127.1">OUT</text>
<text x="156.5" y="131.1">6</text>
<text x="156.5" y="126">11</text>
<text x="129.2" y="136.2">7</text>
<text x="133.1" y="137.3">RT</text>
<text x="133.1" y="132.2">RAMP</text>
<text x="147.4" y="137.3">COMP</text>
<text x="151.1" y="132.2">FB</text>
<text x="156.5" y="136.2">5</text>
<text x="129.2" y="141.3">9</text>
<text x="133.1" y="142.4">AGND</text>
<text x="147.6" y="142.4">PGND</text>
<text x="156.5" y="141.3">12*3</text>
<text x="219.7" y="147.5">X3-1</text>
<text x="219.7" y="150">X3-2</text>
<text x="219.7" y="152.5">X3-3</text>
</g>
<g font-size="2" fill="#f0f">
<text x="238.8" y="42.1">Protective earth 1</text>
<text x="246.9" y="44.6">AC in1</text>
<text x="246.9" y="47.2">AC in2</text>
<text x="253.5" y="44.6">2</text>
<text x="253.5" y="47.2">3</text>
<text x="245.6" y="49.7">AC out1</text>
<text x="245.6" y="52.3">AC out2</text>
<text x="253.5" y="49.7">4</text>
<text x="253.5" y="52.3">5</text>
<text x="225.6" y="95.4">PWR_DIRECT (Input) 1</text>
<text x="253.3" y="95.3">2 PWR_SSTART (Input)</text>
<text x="225.4" y="98">FAN_SENSE (Output) 3</text>
<text x="241.5" y="100.5">Gnd 5</text>
<text x="253.3" y="97.8">4 FAN_PWM (Input)</text>
<text x="253.3" y="100.4">6 +5V (Output)</text>
<text x="243.7" y="146.2">Slave +5V 1</text>
<text x="244.6" y="148.8">Sync Out 2</text>
<text x="243.5" y="151.3">Slave Gnd 3</text>
</g>
<text font-size="2" fill="#808080" x="158.4" y="118">DFLS1100-7</text>
<g font-size="1.8" fill="#008080">
<text x="36.2" y="29.3">AC_IN1</text>
<text x="197.7" y="49.6">PWR_DIRECT</text>
<text x="36.2" y="57.2">AC_IN2</text>
<text x="197.3" y="69.9">PWR_SSTART</text>
<text x="91" y="73.7">AC_EARTH/2.1C</text>
<text x="32.4" y="95.3">AC_IN2</text>
<text x="100.8" y="91.5">VIN/2.3B</text>
<text x="32.4" y="108">AC_IN1</text>
</g>
<g font-size="1.8" fill="#800000">
<text x="61.6" y="103.5" transform="rotate(-90 61.6 103.5)">PRI</text>
<text x="71.7" y="103.5" transform="rotate(-90 71.7 103.5)">SEC</text>
<text x="97.2" y="113.3" transform="rotate(-90 97.2 113.3)">+</text>
</g>
<text font-size="1.8" fill="#808080" x="102.8" y="106.7">(LQH32PN2R2NN0L)</text>
<g font-size="1.8" fill="#800080">
<text x="109.2" y="139.1">See note 1.1</text>
<text x="23.5" y="179.7">Note 1.1: replace with 33K or 36K (to decrease frequency) if sync with power board is required</text>
</g>
</svg>
